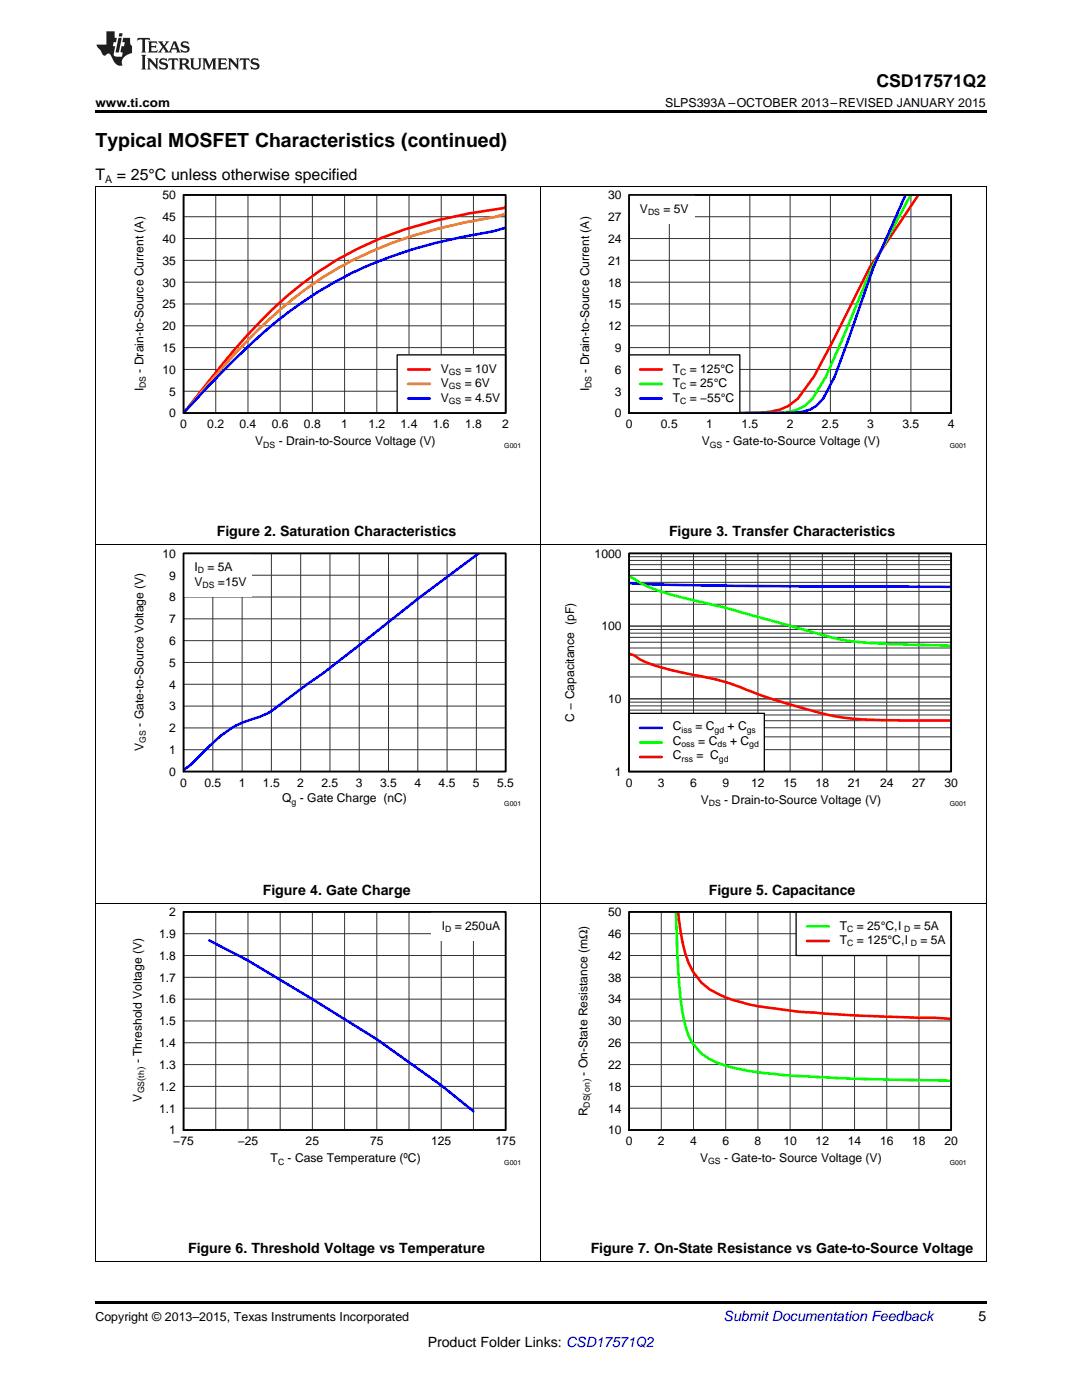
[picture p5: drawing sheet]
<svg xmlns="http://www.w3.org/2000/svg" width="216mm" height="279mm" viewBox="0 0 216 279" stroke-linecap="round" stroke-linejoin="round" font-family="sans-serif">
<path d="M19 259.7h177.8v.5h-177.8z" fill="#000"/>
<path d="M19.1 180.3v71.6M107.9 180.3v71.6M196.8 180.3v71.6M19 251.8h177.8" fill="none" stroke="#000" stroke-width=".2"/>
<path d="M36.6 182h64.3v43.5h-64.3z" fill="none" stroke="#000" stroke-width=".26"/>
<g fill="none" stroke="#333" stroke-width=".2">
<path d="M36.6 182h64.3v43.5h-64.3zM36.6 199.4h64.3M36.6 195h64.3M36.6 190.7h64.3M36.6 186.3h64.3M43.1 182v43.5M49.5 182v43.5M55.9 182v43.5M62.3 182v43.5M68.8 182v43.5M75.2 182v43.5M81.6 182v43.5"/>
<path d="M88 182v43.5M94.5 182v43.5M36.6 216.8h64.3M36.6 212.5h64.3M36.6 208.1h64.3M36.6 203.8h64.3M36.6 221.2h64.3"/>
</g>
<path d="M41.8 187.7l7.7 4 12.8 7.7 12.9 8 12.8 9.2 6.5 5.2" fill="none" stroke="#00f" stroke-width=".52"/>
<path d="M86 182h14.9v5.8h-14.9z" fill="#fff"/>
<path d="M36.6 182h64.3v43.5h-64.3z" fill="none" stroke="#000" stroke-width=".35"/>
<path d="M125.5 182h64.3v43.5h-64.3z" fill="none" stroke="#000" stroke-width=".26"/>
<g fill="none" stroke="#333" stroke-width=".2">
<path d="M125.5 182h64.3v43.5h-64.3zM125.5 199.4h64.3M125.5 195h64.3M125.5 190.7h64.3M125.5 186.3h64.3M132 182v43.5M138.4 182v43.5M144.8 182v43.5M151.2 182v43.5M157.7 182v43.5M164.1 182v43.5M170.5 182v43.5"/>
<path d="M176.9 182v43.5M183.4 182v43.5M125.5 216.8h64.3M125.5 212.5h64.3M125.5 208.1h64.3M125.5 203.8h64.3M125.5 221.2h64.3"/>
</g>
<path d="M134.9 181.9a124.4 124.4 0 0 0 1.6 21.5 10.6 10.6 0 0 0 8.3 9.3 77.2 77.2 0 0 0 17.7 2.2l8 .4 19.3 .4" fill="none" stroke="#0f0" stroke-width=".52"/>
<path d="M135.3 181.9a30.4 30.4 0 0 0 2.8 11.6 10.6 10.6 0 0 0 5.1 4.8 37.8 37.8 0 0 0 12.9 3.2l3.2 .4 9.6 .7 20.9 .7" fill="none" stroke="#f00" stroke-width=".52"/>
<path d="M158.9 182h30.9v8.7h-30.9z" fill="#fff"/>
<path d="M36.6 110.4h64.3v43.6h-64.3zM158.9 182h30.9v8.7h-30.9z" fill="none" stroke="#000" stroke-width=".26"/>
<path d="M161 184.9h4.4" fill="none" stroke="#0f0" stroke-width=".52"/>
<path d="M161 187.8h4.4" fill="none" stroke="#f00" stroke-width=".52"/>
<path d="M125.5 182h64.3v43.5h-64.3z" fill="none" stroke="#000" stroke-width=".35"/>
<path d="M19.1 108.8v71.5M107.9 108.8v71.5M196.8 108.8v71.5M19 180.3h177.8" fill="none" stroke="#000" stroke-width=".2"/>
<g fill="none" stroke="#333" stroke-width=".2">
<path d="M36.6 110.4h64.3v43.6h-64.3zM36.6 119.1h64.3M36.6 114.8h64.3M42.5 110.4v43.6M48.3 110.4v43.6M54.2 110.4v43.6M60 110.4v43.6M65.8 110.4v43.6M71.7 110.4v43.6M77.5 110.4v43.6M83.4 110.4v43.6M89.2 110.4v43.6"/>
<path d="M95.1 110.4v43.6M36.6 136.6h64.3M36.6 132.2h64.3M36.6 127.9h64.3M36.6 123.5h64.3M36.6 149.6h64.3M36.6 145.3h64.3M36.6 140.9h64.3"/>
</g>
<path d="M95.6 110.4l-11.8 8.7-19.4 15.3-3.1 2.2-7 5.2-2.4 1.2-4.6 1.7a32.2 32.2 0 0 0-8.3 7l-1.2 1.1-.9 .7-.3 .5" fill="none" stroke="#00f" stroke-width=".52"/>
<path d="M36.6 110.4h13.7v8.8h-13.7z" fill="#fff"/>
<path d="M36.6 110.4h64.3v43.6h-64.3z" fill="none" stroke="#000" stroke-width=".35"/>
<path d="M125.5 110.4h64.3v43.6h-64.3z" fill="none" stroke="#000" stroke-width=".26"/>
<g fill="none" stroke="#333" stroke-width=".2">
<path d="M125.5 110.4h64.3v43.6h-64.3zM125.5 118h64.3M125.5 116.2h64.3M125.5 114.8h64.3M125.5 113.7h64.3M125.5 112.7h64.3M125.5 111.8h64.3M125.5 111.1h64.3M132 110.4v43.6M138.4 110.4v43.6M144.8 110.4v43.6M151.2 110.4v43.6"/>
<path d="M157.7 110.4v43.6M164.1 110.4v43.6M170.5 110.4v43.6M176.9 110.4v43.6M183.4 110.4v43.6M125.5 139.5h64.3M125.5 135.1h64.3M125.5 132.5h64.3M125.5 130.7h64.3M125.5 129.3h64.3M125.5 128.2h64.3M125.5 127.2h64.3"/>
<path d="M125.5 126.4h64.3M125.5 125.6h64.3M125.5 125h64.3M125.5 120.6h64.3M125.5 149.6h64.3M125.5 147.1h64.3M125.5 145.2h64.3M125.5 143.8h64.3M125.5 142.7h64.3M125.5 141.7h64.3M125.5 140.9h64.3M125.5 140.1h64.3"/>
</g>
<path d="M125.5 116.4l6.5 .3 14.9 .2 42.9 .2" fill="none" stroke="#00f" stroke-width=".52"/>
<path d="M125.5 115l1.1 .6a29.6 29.6 0 0 0 9.6 3.7 561.6 561.6 0 0 1 26.8 7.1 50.4 50.4 0 0 0 15 2.1l11.8 .3" fill="none" stroke="#0f0" stroke-width=".52"/>
<path d="M125.5 130.5l1.1 .3a18.3 18.3 0 0 0 6.4 2.7l5.4 1.2a46.2 46.2 0 0 1 11.8 3.4 121.6 121.6 0 0 0 18.2 5.1l7.5 .5 13.9 .1" fill="none" stroke="#f00" stroke-width=".52"/>
<path d="M125.5 142.4h27v11.6h-27z" fill="#fff"/>
<path d="M36.6 38.9h64.3v43.5h-64.3zM125.5 142.4h27v11.6h-27z" fill="none" stroke="#000" stroke-width=".26"/>
<path d="M100.9 45.4l-2.5 .8a96.4 96.4 0 0 0-28.2 8.3 88.9 88.9 0 0 0-24.3 18.1l-4.3 4.4-5 5.4M127.7 145.3h4.4" fill="none" stroke="#00f" stroke-width=".52"/>
<path d="M127.7 148.2h4.4" fill="none" stroke="#0f0" stroke-width=".52"/>
<path d="M100.9 41.2l-.3 .3a100.4 100.4 0 0 0-24.6 6 72.9 72.9 0 0 0-26.8 19.6l-4.7 5.4-7.9 9.9M127.7 151.1h4.4" fill="none" stroke="#f00" stroke-width=".52"/>
<path d="M125.5 110.4h64.3v43.6h-64.3z" fill="none" stroke="#000" stroke-width=".35"/>
<path d="M19.1 37.3v71.5M107.9 37.3v71.5M196.8 37.3v71.5M19 108.7h177.8" fill="none" stroke="#000" stroke-width=".2"/>
<g fill="none" stroke="#333" stroke-width=".2">
<path d="M36.6 38.9h64.3v43.5h-64.3zM43.1 38.9v43.5M49.5 38.9v43.5M55.9 38.9v43.5M62.3 38.9v43.5M68.8 38.9v43.5M75.2 38.9v43.5M81.6 38.9v43.5M88 38.9v43.5M94.5 38.9v43.5M36.6 56.3h64.3M36.6 52h64.3"/>
<path d="M36.6 47.6h64.3M36.6 43.3h64.3M36.6 78.1h64.3M36.6 73.7h64.3M36.6 69.4h64.3M36.6 65h64.3M36.6 60.7h64.3"/>
</g>
<path d="M100.9 42.7l-2.1 .6a89.7 89.7 0 0 0-31.5 10.3 91.5 91.5 0 0 0-22.1 18.8l-8.6 10" fill="none" stroke="#ee7600" stroke-width=".52"/>
<path d="M79.3 70.8h21.6v11.6h-21.6z" fill="#fff"/>
<path d="M125.5 38.9h64.3v43.5h-64.3zM79.3 70.8h21.6v11.6h-21.6z" fill="none" stroke="#000" stroke-width=".26"/>
<path d="M183.3 38.9l-9.8 14.5-7.2 14.5-3.9 7.3-3.2 4.3a10.4 10.4 0 0 1-7.9 2.9h-18.4M81.4 73.7h4.4" fill="none" stroke="#f00" stroke-width=".52"/>
<path d="M81.4 76.6h4.4" fill="none" stroke="#ee7600" stroke-width=".52"/>
<path d="M180.7 38.9l-6.4 14.5-5.1 14.5-2.7 7.3-2.2 4.3a6.6 6.6 0 0 1-5.7 2.9h-9.8M81.4 79.5h4.4" fill="none" stroke="#00f" stroke-width=".52"/>
<path d="M36.6 38.9h64.3v43.5h-64.3z" fill="none" stroke="#000" stroke-width=".35"/>
<g fill="none" stroke="#333" stroke-width=".2">
<path d="M125.5 38.9h64.3v43.5h-64.3zM133.6 38.9v43.5M141.6 38.9v43.5M149.6 38.9v43.5M157.7 38.9v43.5M165.7 38.9v43.5M173.7 38.9v43.5M181.8 38.9v43.5M125.5 56.3h64.3M125.5 52h64.3M125.5 47.6h64.3M125.5 43.3h64.3"/>
<path d="M125.5 78.1h64.3M125.5 73.7h64.3M125.5 69.4h64.3M125.5 65h64.3M125.5 60.7h64.3"/>
</g>
<path d="M181.7 38.9l-7.7 14.5-6 14.5-3.2 7.3-2.7 4.3a7.9 7.9 0 0 1-6.5 2.9h-12.5" fill="none" stroke="#0f0" stroke-width=".52"/>
<path d="M125.5 70.8h22.1v11.6h-22.1z" fill="#fff"/>
<path d="M125.5 70.8h22.1v11.6h-22.1z" fill="none" stroke="#000" stroke-width=".26"/>
<path d="M127.7 73.7h4.4" fill="none" stroke="#f00" stroke-width=".52"/>
<path d="M127.7 76.6h4.4" fill="none" stroke="#0f0" stroke-width=".52"/>
<path d="M127.7 79.5h4.4" fill="none" stroke="#00f" stroke-width=".52"/>
<path d="M125.5 38.9h13v5.8h-13z" fill="#fff"/>
<path d="M125.5 38.9h64.3v43.5h-64.3z" fill="none" stroke="#000" stroke-width=".35"/>
<path d="M19 37.2h177.8" fill="none" stroke="#000" stroke-width=".2"/>
<path d="M19 22h177.8v.5h-177.8z" fill="#000"/>
<g fill="#231f20">
<path d="M27.5 7.6l-.1 .5 .4-.2h.6v.1v2.1l-.2 .4h1l-.3-.4v-2.1l.1-.1h.5l.5 .2-.2-.5zM29.5 8.3l.2 .3v1.5l-.2 .4h1.8l.2-.6a1.04 1.04 0 0 1-1.3 .2v-.7h.6l.3 .2v-.6l-.3 .2h-.6v-.6l.8-.1 .4 .3-.2-.5zM31.5 8.3l.9 1.1-.9 1.1h.8l-.2-.2 .5-.7 .4 .7-.2 .2h1.5l-.1-.2 .1-.4h.9l.1 .4-.2 .2h1l-.3-.3-.7-1.9h-.5l-.9 2-.8-1 .9-1h-.8l.1 .3-.3 .5-.4-.6 .2-.2zM34.7 8.6l.4 1h-.7zM36.3 8.4a.63 .63 0 0 0-.2 .7 .63 .63 0 0 0 .6 .4l.6 .2 .1 .2a.75 .75 0 0 1-.7 .4 .75 .75 0 0 1-.6-.5l.1 .7 .1-.1a1.11 1.11 0 0 0 1.5-.6 1.13 1.13 0 0 0-1.2-.8l-.1-.4a1.04 1.04 0 0 1 1.2 .2l-.2-.5-.1 .1-.5-.2zM28.2 10.9l.2 .4v2.2l-.2 .4h1l-.3-.4v-2.2l.3-.4zM29.3 11.6l.3 .4v1.5l-.3 .4h.8l-.2-.4v-1.3l1.5 1.7v-1.9l.2-.4h-.7l.2 .4v.9l-1.1-1.3zM32 11.8a.62 .62 0 0 0-.2 .7 .62 .62 0 0 0 .6 .4l.6 .1 .1 .3a.76 .76 0 0 1-.7 .3 .76 .76 0 0 1-.6-.4l.1 .7 .1-.1a1.11 1.11 0 0 0 1.5-.6 1.13 1.13 0 0 0-1.2-.8l-.1-.4a1.04 1.04 0 0 1 1.2 .2l-.2-.6-.1 .1-.5-.1zM33.7 11.6l-.2 .6a.61 .61 0 0 1 .8-.3v1.6l-.2 .4h.9l-.2-.4v-1.6a.63 .63 0 0 1 .8 .3l-.2-.6zM35.6 11.6l.3 .4v1.5l-.3 .4h1l-.2-.2v-.8l.5 .2a.76 .76 0 0 0 1.2 .7l-1-1a.58 .58 0 0 0 .6-.5 .58 .58 0 0 0-.5-.6zM36.4 11.9h.1a.45 .45 0 0 1 .5 .1 .45 .45 0 0 1 .1 .5l-.7 .2zM37.9 11.6l.2 .2a2.17 2.17 0 0 0 .3 1.9 .99 .99 0 0 0 1.6-.6v-1.1l.2-.4h-.7l.2 .2a1.92 1.92 0 0 1-.2 1.8 .6 .6 0 0 1-.9-.5v-1.1l.2-.4zM40.4 11.6l.2 .4v1.5l-.2 .4h.7l-.2-.4v-1.4l.8 1.8 .8-1.8v1.4l-.2 .4h.9l-.2-.4v-1.5l.2-.4h-.8l-.6 1.5-.6-1.5zM43.4 11.6l.2 .4v1.5l-.2 .4h1.8l.2-.6a1.04 1.04 0 0 1-1.3 .1v-.6h.5l.4 .2v-.6l-.4 .2h-.5v-.7h.8l.3 .3-.1-.6zM45.5 11.6l.2 .4v1.5l-.2 .4h.7l-.2-.4v-1.3l1.5 1.7v-1.9l.2-.4h-.7l.2 .4v.9l-1.1-1.3zM47.9 11.6l-.1 .6a.61 .61 0 0 1 .8-.3v1.6l-.3 .4h1l-.3-.4 .1-1.6a.63 .63 0 0 1 .7 .3l-.1-.6zM50.2 11.8a.62 .62 0 0 0-.2 .7 .62 .62 0 0 0 .6 .4l.6 .1 .2 .3a.76 .76 0 0 1-.8 .3 .76 .76 0 0 1-.6-.4l.1 .7 .2-.1a1.11 1.11 0 0 0 1.5-.6 1.13 1.13 0 0 0-1.3-.8l-.1-.4a1.04 1.04 0 0 1 1.2 .2l-.1-.6-.2 .1-.5-.1z"/>
<path d="M21.2 6.3v2.6h-1.9l.1 .4 .7 .9a.91 .91 0 0 0 1 .8 .56 .56 0 0 1 .5-.3 .56 .56 0 0 1 .5 .3l.4 .8a1.53 1.53 0 0 0 1.9 1.2 1.54 1.54 0 0 1 1-2.1l.9-.3v-1.4a1.52 1.52 0 0 1-.3-1.6h-1.4l-.2 .8h.5l-.2 .8h-.4l-.2 1v.2l.4 .1-.2 .8a1.93 1.93 0 0 1-1.6-.3l.3-1.8h-.5l.2-.8h.4l.2-.8h-.4v-1.3zM23.6 7.6l-.6 2.9h.7l.6-2.9zM23.8 6.6l-.1 .7h.6l.2-.7z"/>
</g>
<text font-size="3.9" x="19" y="29.3">Typical MOSFET Characteristics (continued)</text>
<text font-size="3.5" x="174.9" y="17.3">CSD17571Q2</text>
<g font-size="3.2">
<text x="19" y="36">T</text>
<text x="23.3" y="36">= 25°C unless otherwise specified</text>
</g>
<g font-size="2.8">
<text x="43.3" y="107">Figure 2. Saturation Characteristics</text>
<text x="133.5" y="107">Figure 3. Transfer Characteristics</text>
<text x="52.4" y="178.6">Figure 4. Gate Charge</text>
<text x="141.4" y="178.6">Figure 5. Capacitance</text>
<text x="37.5" y="250.1">Figure 6. Threshold Voltage vs Temperature</text>
<text x="117.9" y="250.1">Figure 7. On-State Resistance vs Gate-to-Source Voltage</text>
<text x="195.3" y="263.6">5</text>
<text x="85.3" y="268.9">Product Folder Links: CSD17571Q2</text>
</g>
<text font-size="2.8" fill="#0000c8" x="144.4" y="263.6">Submit Documentation Feedback</text>
<g font-size="2.5">
<text x="19" y="21.4">www.ti.com</text>
<text x="132.7" y="21.4">SLPS393A –OCTOBER 2013–REVISED JANUARY 2015</text>
<text x="19" y="263.6">Copyright © 2013–2015, Texas Instruments Incorporated</text>
</g>
<g font-size="2.4">
<text x="32.4" y="39.8">50</text>
<text x="121.3" y="39.8">30</text>
<text x="32.4" y="44.1">45</text>
<text x="121.3" y="44.1">27</text>
<text x="127.7" y="42.4">V</text>
<text x="132.4" y="42.4">= 5V</text>
<text x="32.4" y="52.8">35</text>
<text x="32.4" y="48.5">40</text>
<text x="121.3" y="52.8">21</text>
<text x="121.3" y="48.5">24</text>
<text x="32.4" y="57.2">30</text>
<text x="121.3" y="57.2">18</text>
<text x="32.4" y="65.9">20</text>
<text x="32.4" y="61.5">25</text>
<text x="121.3" y="65.9">12</text>
<text x="121.3" y="61.5">15</text>
<text x="32.4" y="70.2">15</text>
<text x="122.7" y="70.2">9</text>
<text x="28.7" y="74.4" transform="rotate(-90 28.7 74.4)">- Drain-to-Source Current (A)</text>
<text x="32.4" y="74.6">10</text>
<text x="88" y="74.4">V</text>
<text x="88" y="77.3">V</text>
<text x="92.7" y="74.4">= 10V</text>
<text x="92.7" y="77.3">= 6V</text>
<text x="117.6" y="74.4" transform="rotate(-90 117.6 74.4)">- Drain-to-Source Current (A)</text>
<text x="122.7" y="74.6">6</text>
<text x="134.2" y="74.4">T</text>
<text x="134.2" y="77.3">T</text>
<text x="137.6" y="74.4">= 125°C</text>
<text x="137.6" y="77.3">= 25°C</text>
<text x="28.7" y="78.1" transform="rotate(-90 28.7 78.1)">I</text>
<text x="33.8" y="83.3">0</text>
<text x="33.8" y="79">5</text>
<text x="88" y="80.2">V</text>
<text x="92.7" y="80.2">= 4.5V</text>
<text x="117.6" y="78.1" transform="rotate(-90 117.6 78.1)">I</text>
<text x="122.7" y="83.3">0</text>
<text x="122.7" y="79">3</text>
<text x="134.2" y="80.2">T</text>
<text x="137.6" y="80.2">= −55°C</text>
<text x="36" y="85.4">0</text>
<text x="41.4" y="85.4">0.2</text>
<text x="47.8" y="85.4">0.4</text>
<text x="50.9" y="88.9">V</text>
<text x="54.2" y="85.4">0.6</text>
<text x="55.6" y="88.9">- Drain-to-Source Voltage (V)</text>
<text x="60.7" y="85.4">0.8</text>
<text x="68.1" y="85.4">1</text>
<text x="73.5" y="85.4">1.2</text>
<text x="79.9" y="85.4">1.4</text>
<text x="86.4" y="85.4">1.6</text>
<text x="92.8" y="85.4">1.8</text>
<text x="100.2" y="85.4">2</text>
<text x="124.9" y="85.4">0</text>
<text x="131.9" y="85.4">0.5</text>
<text x="140" y="88.9">V</text>
<text x="140.9" y="85.4">1</text>
<text x="144.8" y="88.9">- Gate-to-Source Voltage (V)</text>
<text x="147.9" y="85.4">1.5</text>
<text x="157" y="85.4">2</text>
<text x="164" y="85.4">2.5</text>
<text x="173.1" y="85.4">3</text>
<text x="180.1" y="85.4">3.5</text>
<text x="189.1" y="85.4">4</text>
<text x="32.4" y="111.3">10</text>
<text x="38.8" y="114">I</text>
<text x="41.4" y="114">= 5A</text>
<text x="118.7" y="111.3">1000</text>
<text x="33.8" y="115.7">9</text>
<text x="38.8" y="116.9">V</text>
<text x="43.5" y="116.9">=15V</text>
<text x="33.8" y="124.4">7</text>
<text x="33.8" y="120">8</text>
<text x="120" y="125.8">100</text>
<text x="33.8" y="128.7">6</text>
<text x="33.8" y="137.4">4</text>
<text x="33.8" y="133.1">5</text>
<text x="33.8" y="141.8">3</text>
<text x="121.3" y="140.3">10</text>
<text x="28.6" y="149.8" transform="rotate(-90 28.6 149.8)">V</text>
<text x="28.6" y="145.1" transform="rotate(-90 28.6 145.1)">- Gate-to-Source Voltage (V)</text>
<text x="33.8" y="146.1">2</text>
<text x="114.6" y="144.1" transform="rotate(-90 114.6 144.1)">C − Capacitance (pF)</text>
<text x="134.2" y="145.7">C</text>
<text x="134.2" y="148.7">C</text>
<text x="138.8" y="145.7">= C</text>
<text x="139.3" y="148.7">= C</text>
<text x="145.2" y="145.7">+ C</text>
<text x="145.7" y="148.7">+ C</text>
<text x="33.8" y="154.8">0</text>
<text x="33.8" y="150.5">1</text>
<text x="122.7" y="154.8">1</text>
<text x="134.2" y="151.6">C</text>
<text x="139" y="151.6">= C</text>
<text x="36" y="157">0</text>
<text x="40.8" y="157">0.5</text>
<text x="47.6" y="157">1</text>
<text x="52.5" y="157">1.5</text>
<text x="56.3" y="160.1">Q - Gate Charge (nC)</text>
<text x="59.3" y="157">2</text>
<text x="64.2" y="157">2.5</text>
<text x="71" y="157">3</text>
<text x="75.8" y="157">3.5</text>
<text x="82.7" y="157">4</text>
<text x="87.5" y="157">4.5</text>
<text x="94.4" y="157">5</text>
<text x="99.2" y="157">5.5</text>
<text x="124.9" y="157">0</text>
<text x="131.3" y="157">3</text>
<text x="137.7" y="157">6</text>
<text x="139.8" y="160.4">V</text>
<text x="144.1" y="157">9</text>
<text x="144.5" y="160.4">- Drain-to-Source Voltage (V)</text>
<text x="149.9" y="157">12</text>
<text x="156.3" y="157">15</text>
<text x="162.7" y="157">18</text>
<text x="169.2" y="157">21</text>
<text x="175.6" y="157">24</text>
<text x="182" y="157">27</text>
<text x="188.4" y="157">30</text>
<text x="33.8" y="182.9">2</text>
<text x="88.1" y="185.5">I</text>
<text x="90.7" y="185.5">= 250uA</text>
<text x="121.3" y="182.9">50</text>
<text x="167.6" y="185.5">T</text>
<text x="171" y="185.5">= 25°C, I</text>
<text x="182.3" y="185.5">= 5A</text>
<text x="31.8" y="191.6">1.8</text>
<text x="31.8" y="187.2">1.9</text>
<text x="121.3" y="191.6">42</text>
<text x="121.3" y="187.2">46</text>
<text x="167.6" y="188.4">T</text>
<text x="171" y="188.4">= 125°C, I</text>
<text x="183.7" y="188.4">= 5A</text>
<text x="31.8" y="195.9">1.7</text>
<text x="121.3" y="195.9">38</text>
<text x="31.8" y="200.3">1.6</text>
<text x="121.3" y="200.3">34</text>
<text x="31.8" y="209">1.4</text>
<text x="31.8" y="204.6">1.5</text>
<text x="121.3" y="209">26</text>
<text x="121.3" y="204.6">30</text>
<text x="28.3" y="212.2" transform="rotate(-90 28.3 212.2)">- Threshold Voltage (V)</text>
<text x="31.8" y="213.3">1.3</text>
<text x="117.2" y="214.7" transform="rotate(-90 117.2 214.7)">- On-State Resistance (mΩ)</text>
<text x="121.3" y="213.3">22</text>
<text x="28.3" y="219.8" transform="rotate(-90 28.3 219.8)">V</text>
<text x="31.8" y="217.7">1.2</text>
<text x="121.3" y="217.7">18</text>
<text x="31.8" y="222">1.1</text>
<text x="33.8" y="226.4">1</text>
<text x="117.2" y="222.8" transform="rotate(-90 117.2 222.8)">R</text>
<text x="121.3" y="226.4">10</text>
<text x="121.3" y="222">14</text>
<text x="34.6" y="228.5">−75</text>
<text x="47.4" y="228.5">−25</text>
<text x="54" y="232">T</text>
<text x="57.4" y="232">- Case Temperature (ºC)</text>
<text x="61" y="228.5">25</text>
<text x="73.8" y="228.5">75</text>
<text x="86" y="228.5">125</text>
<text x="98.9" y="228.5">175</text>
<text x="124.9" y="228.5">0</text>
<text x="131.3" y="228.5">2</text>
<text x="137.7" y="228.5">4</text>
<text x="139.7" y="232">V</text>
<text x="144.1" y="228.5">6</text>
<text x="144.5" y="232">- Gate-to- Source Voltage (V)</text>
<text x="150.6" y="228.5">8</text>
<text x="156.3" y="228.5">10</text>
<text x="162.7" y="228.5">12</text>
<text x="169.2" y="228.5">14</text>
<text x="175.6" y="228.5">16</text>
<text x="182" y="228.5">18</text>
<text x="188.4" y="228.5">20</text>
</g>
<g font-size="2.1">
<text x="21" y="36.6">A</text>
<text x="28.8" y="215.7" transform="rotate(-90 28.8 215.7)">( )</text>
<text x="117.7" y="218.6" transform="rotate(-90 117.7 218.6)">(</text>
<text x="117.7" y="216" transform="rotate(-90 117.7 216)">)</text>
</g>
<g font-size="1.7">
<text x="129.3" y="42.9">DS</text>
<text x="29.1" y="77.4" transform="rotate(-90 29.1 77.4)">DS</text>
<text x="89.6" y="74.8">GS</text>
<text x="89.6" y="77.7">GS</text>
<text x="118" y="77.4" transform="rotate(-90 118 77.4)">DS</text>
<text x="135.7" y="74.8">C</text>
<text x="135.7" y="77.7">C</text>
<text x="89.6" y="80.6">GS</text>
<text x="135.7" y="80.6">C</text>
<text x="52.5" y="89.3">DS</text>
<text x="141.6" y="89.3">GS</text>
<text x="39.5" y="114.4">D</text>
<text x="40.4" y="117.3">DS</text>
<text x="29.1" y="148.2" transform="rotate(-90 29.1 148.2)">GS</text>
<text x="136" y="146.2">iss</text>
<text x="136" y="149.1">oss</text>
<text x="142.6" y="146.2">gd</text>
<text x="143.2" y="149.1">ds</text>
<text x="149" y="146.2">gs</text>
<text x="149.5" y="149.1">gd</text>
<text x="136" y="152">rss</text>
<text x="143.5" y="152">gd</text>
<text x="58.2" y="160.6">g</text>
<text x="141.4" y="160.9">DS</text>
<text x="88.8" y="186">D</text>
<text x="169" y="186">C</text>
<text x="180.4" y="186">D</text>
<text x="169" y="188.9">C</text>
<text x="181.7" y="188.9">D</text>
<text x="28.8" y="218.2" transform="rotate(-90 28.8 218.2)">GS th</text>
<text x="117.7" y="221" transform="rotate(-90 117.7 221)">DS on</text>
<text x="55.5" y="232.4">C</text>
<text x="141.3" y="232.4">GS</text>
</g>
<g font-size="1.4">
<text x="100.6" y="89.3">G001</text>
<text x="189.5" y="89.3">G001</text>
<text x="100.6" y="160.9">G001</text>
<text x="189.5" y="160.9">G001</text>
<text x="100.6" y="232.4">G001</text>
<text x="189.5" y="232.4">G001</text>
</g>
</svg>
